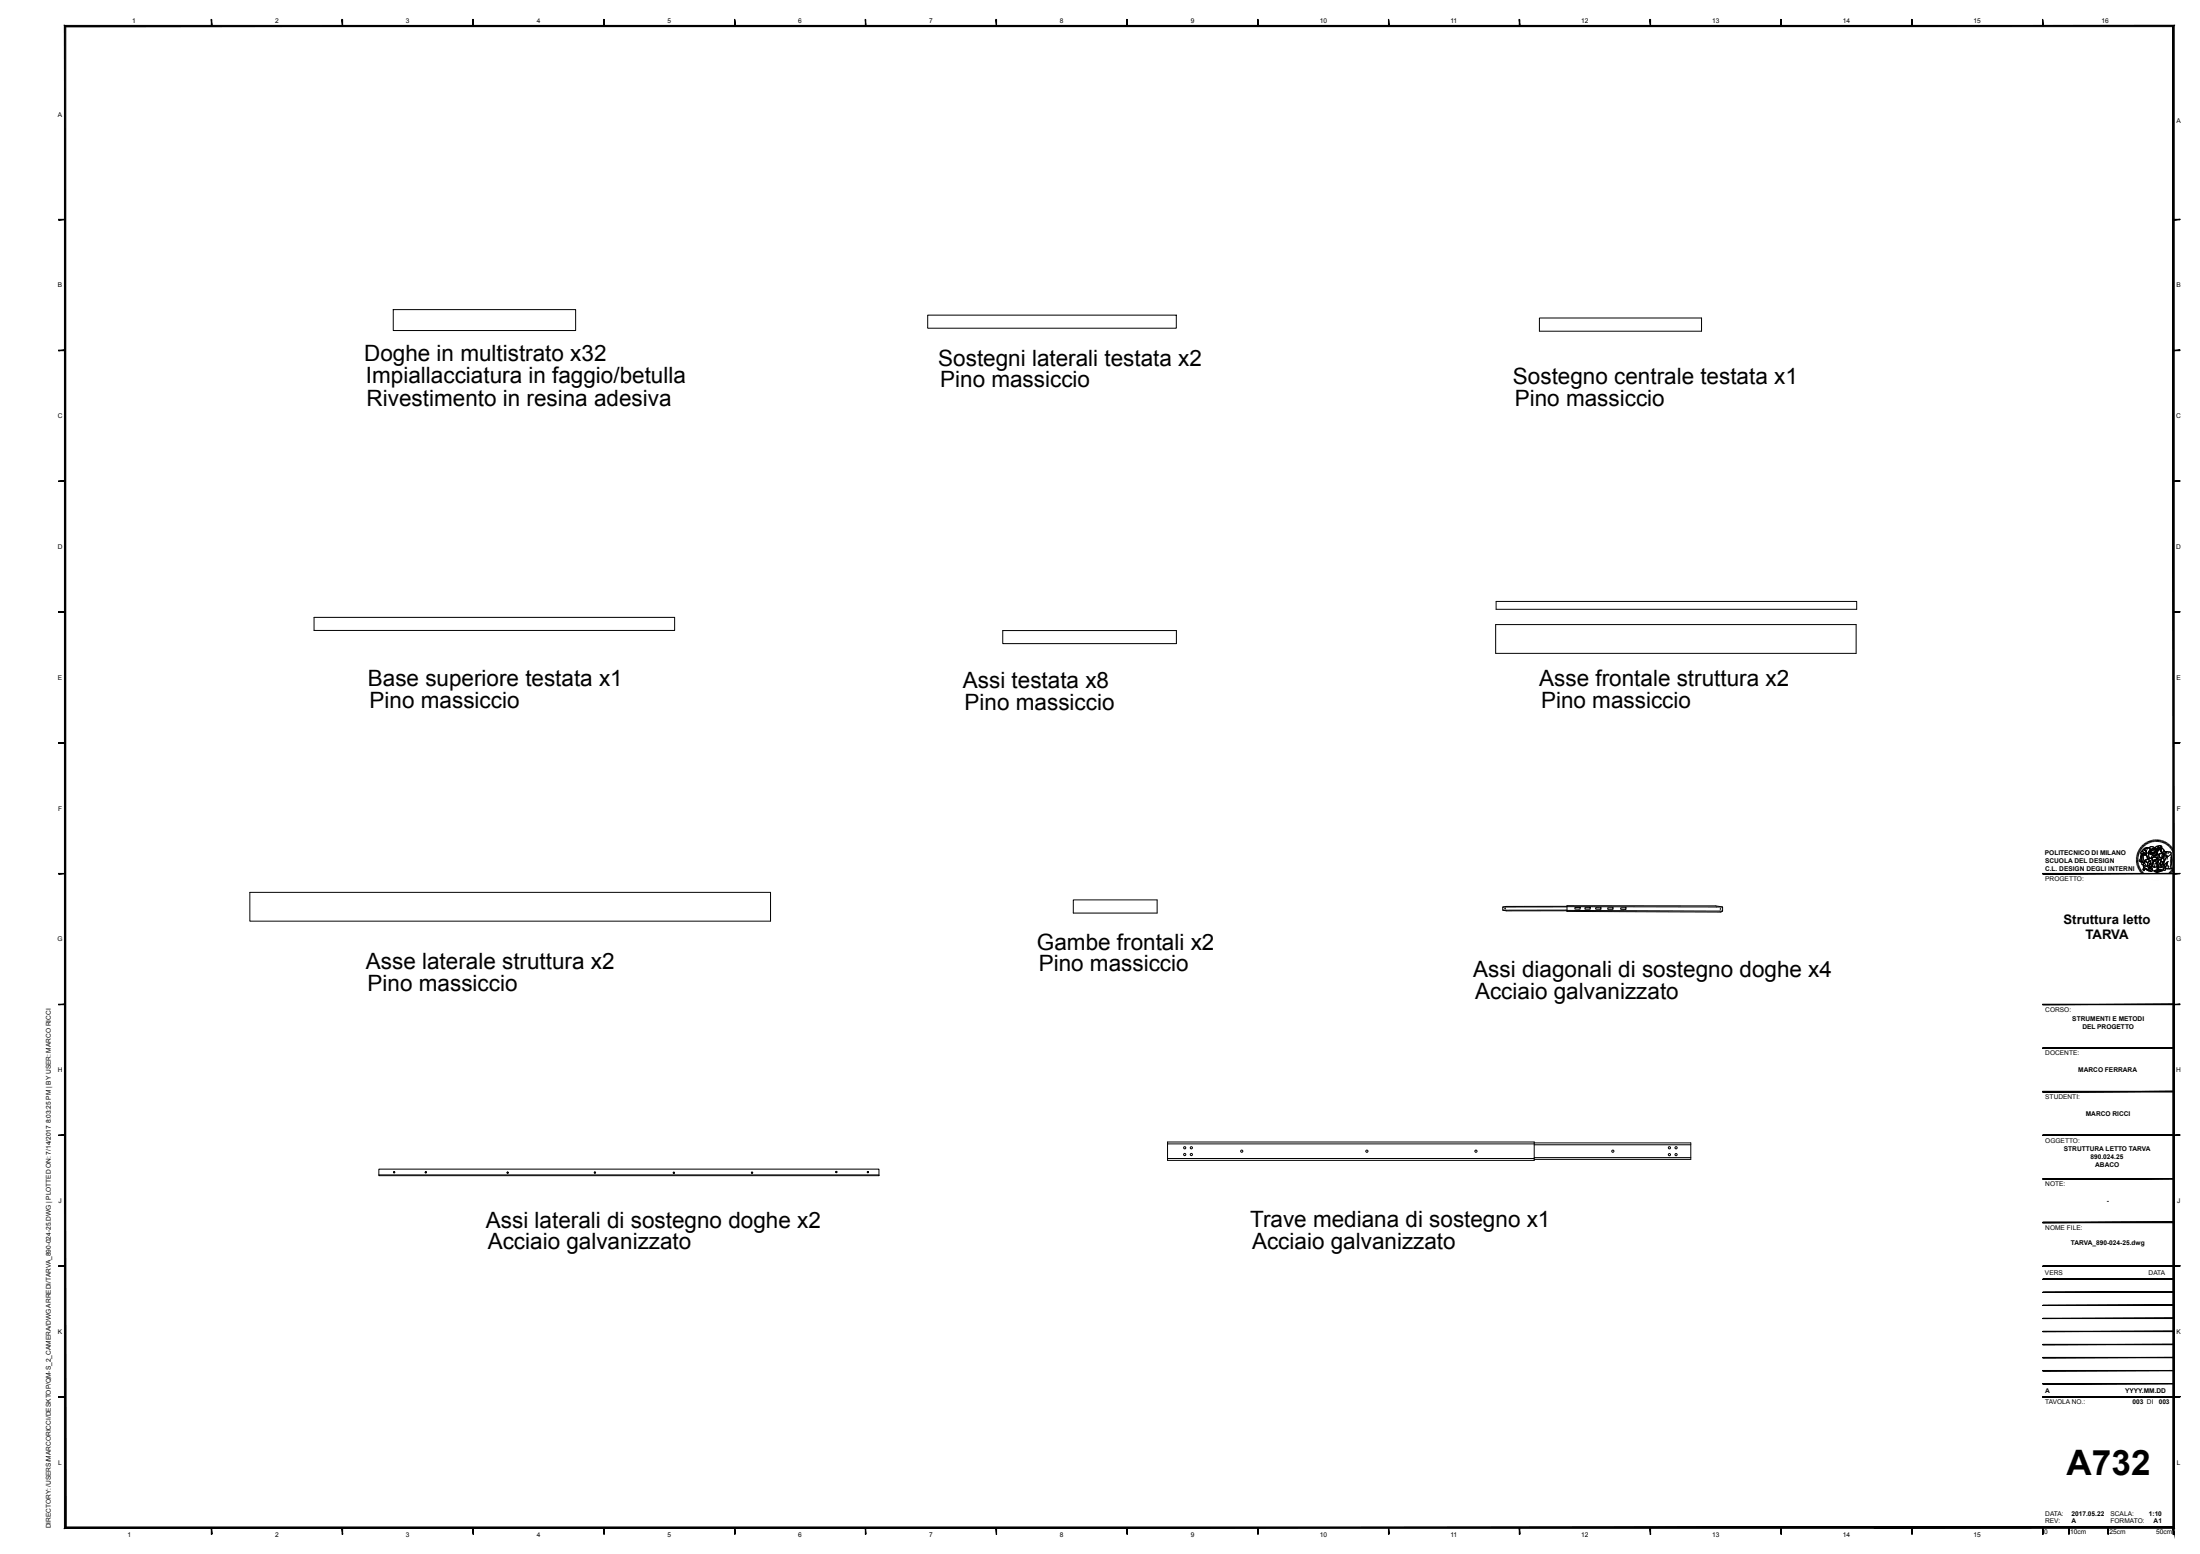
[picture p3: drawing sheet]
<svg xmlns="http://www.w3.org/2000/svg" width="841mm" height="594mm" viewBox="0 0 841 594" stroke-linecap="round" stroke-linejoin="round" font-family="sans-serif">
<g fill="none" stroke="#000" stroke-width=".38">
<path d="M150.3 118.3h69.7v8h-69.7zM354.6 120.5h95.1v5h-95.1zM588.5 121.6h62v5h-62zM120.1 236h137.8v5h-137.8zM571.8 238.7h137.7v11h-137.7zM571.9 229.9h137.9v3h-137.9zM383.3 241h66.4v5h-66.4zM816.7 327.9l.6 .1M816.7 328.2l.6 .1M816.7 328.6h.6M816.7 329h.6M816.7 327.6h.7"/>
<path d="M816.8 327.2l.7 .1M816.9 326.8l.6 .2M816.9 326.5l.7 .2M817 326.2l.7 .2M817.2 325.8l.6 .3M817.3 325.5l.6 .3M817.3 329.2l-.6 .1M817.4 329.6l-.7 .1M817.4 329.9l-.6 .2M817.5 325.2l.5 .3M817.5 330.2l-.7 .2M817.6 330.6l-.7 .1"/>
<path d="M817.6 324.8l.6 .4M817.7 330.9l-.7 .2M817.8 331.2l-.6 .2M817.8 324.5l.6 .4M817.9 331.4l-.6 .3M818 324.3l.6 .3M818 331.7l-.5 .3M818.2 324l.6 .4M818.2 332l-.6 .4M818.4 332.3l-.6 .4M818.5 323.7l.5 .4M818.5 326.3l1.3 .2 .7-.3v.6a1.37 1.37 0 0 1-2-.5z"/>
<path d="M818.6 326.2v.5M818.6 332.6l-.6 .4M818.7 323.4l.5 .5M818.7 326.7l-.7 2.6 .3 .2M818.7 332.8l-.5 .5M818.8 325.3l.4-.3 .1 .8 1.1 .4-.6 .3-.4-.2a.68 .68 0 0 1-1.1-.4zM818.9 326.8h.5l-.2 2.8-.3 .1-.6-.3zM818.9 326.8l-.6 2.7 .8 .1M818.9 323.2l.5 .5M818.9 333.1l-.5 .5M819.2 325l-.6 .6a.42 .42 0 0 0-.2 .5 .42 .42 0 0 0 .5 .3l.9 .1 .7-.3M819.2 333.4l-.6 .4"/>
<path d="M819.2 322.9l.5 .5M819.2 324.8a1.93 1.93 0 0 1 2-.7 .8 .8 0 0 0-1.1 .3 .8 .8 0 0 0 .2 1l.2 .7a.96 .96 0 0 1-1.1-.3 .96 .96 0 0 1-.2-1zM819.2 330.4l.6 .6 1.2-.1M819.3 330.7a3.8 3.8 0 0 0 2.7 2.1h.1M819.4 326.9l1.1-.1 .6 1.1v.5l-1.2 .5 .1 .5a.54 .54 0 0 1-.8 .2 .54 .54 0 0 1 0-.9zM819.4 330.7l.6 .3 1-.1 .4 1 .2-.2 .2 .3-.1-.5 .3 .4-.1-.5 .4 .2-.2-.2a.56 .56 0 0 1-.6-.5 .56 .56 0 0 1 .4-.6l.5 .7a.94 .94 0 0 1 .1 1.4 .94 .94 0 0 1-1.4 0 2.18 2.18 0 0 1-1.7-1.7zM819.4 333.6l-.5 .5M819.4 326.8l-.2 2.8M819.5 331.4l2.1 1.2a.72 .72 0 0 0 1.1-.6l.2 .6a1.74 1.74 0 0 1-2.6-.3l-.3-.2-.5 .3 .1 .4-.2-.1-.2-.3zM819.5 331.4l-.3 .9 .2 .5 .3-.2-.2-.2a.68 .68 0 0 1 .7-.3 .68 .68 0 0 1 .6 .5l1.7 .5 .4-.4-.2-.7M819.5 322.7l.4 .5M819.6 333.8l-.4 .5"/>
<path d="M819.7 329.8a.49 .49 0 0 0-.8-.1 .49 .49 0 0 0 .1 .8 .74 .74 0 0 1 .8-.4 .74 .74 0 0 1 .6 .6M819.7 322.5l.5 .5M819.9 334l-.5 .5M819.9 328.9l1.2-.5 .3 .2 .3-.5 1 .2a1.05 1.05 0 0 1 .4 1.3 1.05 1.05 0 0 1-1.3 .6l.4-.7a.5 .5 0 0 0-.5-.4 .5 .5 0 0 0-.5 .4l-.2 .4-.7-.7-.3 .2zM819.9 329.5l.4-.3a.98 .98 0 0 1 .8 .9 .98 .98 0 0 1-.5 1l-1-.2-.4-.4 .6-.4zM820 322.3l.4 .5M820.1 324.4l.6-.2a.77 .77 0 0 1 1.1 .2 .77 .77 0 0 1-.4 1.1l-.1 .9a1.43 1.43 0 0 0 .8 1.7h-.5l-.2 .5-.3-.2-.6-2v-1l-.6-.5zM820.1 334.2l-.4 .6M820.3 329.2l.7 .7M820.3 329.2l-.5 .5v.4M820.3 322.1l.4 .5M820.4 334.4l-.4 .6"/>
<path d="M820.5 326.8l-1.9-.1-.4 1.6-.5 .6 .3 .4M820.7 327.1l.2 1.4M820.7 321.9l.3 .6M820.7 334.6l-.4 .6M820.9 324.4l-.4 1 .1 1.6 .6 1.6 .9-.5a2.03 2.03 0 0 1-.2-3.2 1.45 1.45 0 0 0-1.4-1 1.45 1.45 0 0 0-1.3 1l.1 .9 1.1 .4M820.9 334.8l-.3 .5M821 321.8l.3 .5M821.1 328.4l-1.1 .3v.7M821.2 324.1a.77 .77 0 0 0-1.1 .3 .77 .77 0 0 0 .4 1M821.2 334.9l-.3 .6M821.3 321.6l.3 .6M821.4 329.2l.8 .3-.7 1.4 .8 .7-.4-.2 .1 .5-.3-.4 .2 .5-.3-.3-.2 .2v-.3a1.85 1.85 0 0 1 0-2.4z"/>
<path d="M821.4 325.9l.8-.3 .3 .3-.4 .1 .1 .5-.6-.2zM821.4 325.4l1-.4-.2 .6-1.1 .5zM821.4 325.9l.2 .4 .6 .2M821.5 335l-.2 .7M821.6 324.1v-.1a1.18 1.18 0 0 1 2 .4l-.6-.2-.5 .4-.6-.1M821.6 324l.6-.4 .7 .1a.46 .46 0 0 1 .6 .2 .46 .46 0 0 1-.1 .5l-.4-.2a.72 .72 0 0 1-1.1 .3zM821.6 321.5l.3 .6M821.8 335.2l-.2 .6M821.9 324.5a.74 .74 0 0 0 1.1-.3l.4 .2-.7 .8-.9-.1zM822 321.3l.2 .7M822.1 328.1l.6 .2a1.04 1.04 0 0 1 0 1.7M822.1 335.3l-.2 .6"/>
<path d="M822.2 325.9l.8 .1-.5 .6-.4-.2zM822.2 330.3l.5 1.7a.72 .72 0 0 1-1.1 .6M822.2 325.6l.3 .3M822.3 325.4l-.1 .2-1.1 .5M822.3 328.9l-.8 .2M822.3 321.2l.2 .7M822.4 325l-.4 .6M822.5 328.6l.7 .5M822.5 335.4l-.3 .6M822.6 325.9l.4 .1-.3 .5-.6-.1a.33 .33 0 0 1 0-.4 .33 .33 0 0 1 .5-.1l-.2 .1M822.6 329a.72 .72 0 0 1 .2 1 .72 .72 0 0 1-1 .2M822.7 328l.5-.4 .7 .1a.53 .53 0 0 1 .5 .6 .53 .53 0 0 1-.7 .4l-.7 .3z"/>
<path d="M822.7 330.9l.8 .6M822.7 328.3v-.2a.99 .99 0 0 1 1.7-.2v.6l-1.3 .4M822.7 321.2l.1 .6M822.7 335.4l-.1 .7M822.8 325l.1 .1M823 326.9l-.4 .4-.1 .8M823 324.5l.1 .2M823 330.3v.9M823 321.1l.1 .7M823 324.6v.1M823.1 328.9l1.1-.5a.6 .6 0 0 1-.4 .8 .6 .6 0 0 1-.7-.3zM823.1 335.5l-.1 .7"/>
<path d="M823.1 328.9l.6 .4 .9-.9-.2-.5-.6-.3h-.6l-.7 .6 .2-1.1 .3-.2 1.3 .2 .5-.4v-.3l.6 .1v2.2l-.7 .6-.2 .6h-.4l.6 .2-.1 .4 .2-.3a1.1 1.1 0 0 1-.5 1.1 1.1 1.1 0 0 1-1.3-.1l-.4-.3 .6-1.7M823.1 329.7l-.7 1.4M823.2 329v.1M823.3 324.8l.8-.2a.31 .31 0 0 1 0 .5 .31 .31 0 0 1-.5-.3zM823.3 321l.1 .7M823.4 325.6l.2-.1a.89 .89 0 0 1 .9 .3 .89 .89 0 0 1 .1 1h-.1a.9 .9 0 0 0-.7-1.3l-.2 .3 .1 .4a.5 .5 0 0 1 .1 .8 .5 .5 0 0 1-.7 0 .5 .5 0 0 1 .1-.8zM823.4 324.4l-.7 .8-.9-.1M823.4 335.6l-.1 .6M823.5 332.8l2-.5 1.1 .3-2 .5zM823.5 332.8l1.1 .3v.3l-1.1-.3zM823.7 325.5a.76 .76 0 0 1 .8 .7 .76 .76 0 0 1-.7 .8zM823.7 321l.1 .7"/>
<path d="M823.7 335.6v.7M823.8 324.6v-.1a.39 .39 0 0 1 .5-.2 .39 .39 0 0 1 .1 .6M823.8 330l-.3 1.5 1-.2M823.8 329.1h.1M823.8 324.3l.7 .2 .1 .4-.8-.3zM823.9 328.7l.1 .1M823.9 329h.1M823.9 328.8h.1M824 325.8h.1M824.1 325.7l-.3 .2M824.1 321v.7M824.1 335.6l-.1 .7"/>
<path d="M824.1 329.9h.4l.2-.6 .4-.1-.4 1.3v-.4zM824.1 324.7l-.8 .1a.58 .58 0 0 0 1.1 0l-.3-.2 .1 .2M824.2 327.1v.7M824.3 328.5l-.6 .7-.4-.2M824.3 325.6l.1 .4M824.4 335.6v.7M824.4 325.8l-.1-.2a.41 .41 0 0 0-.6 0 .41 .41 0 0 0 0 .6l.1 .1a.47 .47 0 0 1 0 .7 .47 .47 0 0 1-.7 0 .47 .47 0 0 1 .1-.7 .76 .76 0 0 1 .4-.8 .76 .76 0 0 1 .9 .1l.2 .3a.4 .4 0 0 1 .2 .5 .4 .4 0 0 1-.5 .3v-.2M824.4 321v.7M824.5 326.1l-.2 .1M824.5 325.9l.1 .5h-.8M824.5 326.8l-.7 .3M824.6 333.1l2-.5v.2l-2 .7z"/>
<path d="M824.6 333.1v.3M824.6 324.8l.2-.1 .1 .4-.2 .8M824.7 329.3h.1M824.7 329.9l-.1 .6 .2-.3M824.7 335.6v.7M824.7 324.4l.1 .4M824.8 326.4l-.1-.6a1.02 1.02 0 0 0-.6-1.6l.2-.7 .7-.1v1.6l.2-.5 .3 .3 .5-.1-.1 .6 .2-.1 .4 .7-1.1 .6M824.8 321l-.1 .7M824.8 329.7l-.1 .2v-.2M824.8 327.4l-.1 1.3M824.8 326.6l.5 .2M824.9 331.4l.2-.1 .1 1.1-.3-.6-.3 .7z"/>
<path d="M825 328.5l-.4 .3v.5M825 335.6l.1 .7M825.1 323.5a.81 .81 0 0 1 1.1-.1 .81 .81 0 0 1 .1 1.2l-.3 .8 .2-1.4a.68 .68 0 0 0-.9 0 .68 .68 0 0 0-.1 .9l-.2 .1-.1-.6zM825.1 329.2l-.4 .1-.2 .6h-.4l.6 .2M825.1 327.4l-.4 .9M825.2 323.4l-.9 .1-.3 .7M825.2 321l-.1 .7M825.2 324.5l.3 .3 .5-.1M825.3 335.6l.2 .6M825.4 326.6a1.39 1.39 0 0 1 2 .1l-.1 .5a1 1 0 0 1-.9 .8 1 1 0 0 1-1-.7zM825.4 323.9l.7-.2 .1 .5-.2 .5h-.6zM825.4 328.5l.9-.1-1.1 2.2v.7l-.5 .7-.2-.8z"/>
<path d="M825.4 324.2l.2 .1M825.4 328.5l-.9 2.7 .2 .8 .4-.7 .2 1.4-.4-.9-.3 1.1 .1-.9M825.5 324.6l.1 .1M825.5 327.6l-.3 .4 .2 .5 .8-.1 .6-.6M825.5 321.1l-.1 .7M825.5 324.3h.1M825.6 324.5h.1M825.7 335.5l.1 .6M825.8 321.1l-.1 .7M825.9 324.4h.2M825.9 329.5l.8-.1-.5 1.5 .1 .6-.3 .2-.4-.2zM825.9 324.4v.1"/>
<path d="M826 335.4l.1 .7M826.1 325.2l.4 .7M826.2 321.2l-.2 .7M826.2 327.6v.1M826.2 326.1l.9-.5 1-.1-.7 1zM826.3 328.4l-1.1 2.2-.1 .8M826.3 335.3l.2 .7M826.3 324.2l.6 .4 .6 .9a.82 .82 0 0 1-1.2 0 .82 .82 0 0 1 0-1.2zM826.3 327.6l-.2 .1M826.4 324.2l.9 1M826.4 327.9l-.1 .1M826.6 321.3l-.3 .7"/>
<path d="M826.6 332.6v.2l-2 .7-1.1-.4v-.3M826.6 335.2l.2 .7M826.7 329.4l-.5 1.3 .1 .8-.3 .2-.4-.2 .3-2M826.9 321.4l-.3 .7M826.9 335.1l.3 .6M826.9 327.5l.3 .1-.1 1.8-1.2 .1 .3-1.1zM826.9 327.3v.3M826.9 326.3l.5 .4M827 325.1l.5 .4M827.1 329.4l-1.2 .1M827.1 330.7l-.1 .2 .3 .3M827.2 321.5l-.3 .7"/>
<path d="M827.2 335l.3 .6M827.2 327.6v1.3a3.1 3.1 0 0 0-.2 3.1M827.4 330.5l1.1-1-.8 2.3a.47 .47 0 0 1 0 .7 .47 .47 0 0 1-.7 0 .47 .47 0 0 1 .1-.7zM827.4 326.5v-.1a1.32 1.32 0 0 1 2-.8 .54 .54 0 0 1 .6 .4 .54 .54 0 0 1-.3 .7 1.22 1.22 0 0 1-1.1 .7 1.22 1.22 0 0 1-1.2-.7M827.4 326.7l-.5 1a.79 .79 0 0 1-1.1 .2 .79 .79 0 0 1-.2-1.1 .79 .79 0 0 1 1-.3l-.2 .7a.5 .5 0 0 0 .7-.2 .5 .5 0 0 0-.2-.7 .91 .91 0 0 0-1-.1 .91 .91 0 0 0-.5 .8M827.5 328.3v.5M827.5 334.8l.3 .6M827.5 321.7l-.3 .6M827.8 334.7l.3 .6M827.9 321.8l-.4 .7M828 327.4l-.9 .2M828 331.7l.5 .4"/>
<path d="M828.1 334.5l.3 .6M828.2 325.5l-1.3 .2-.7 .4M828.2 322l-.4 .6M828.3 330.4l.9 .9M828.3 334.3l.4 .6M828.4 327.4l-1 1.8-.4 1.7 1.4-1.3 .6-.2M828.4 325.6l.9 .1a.5 .5 0 0 1 .6 .2 .5 .5 0 0 1-.1 .6 9.8 9.8 0 0 1 .1 5.2l.2 .3h-2.4l.8-2.5-1.5 1.3a5.2 5.2 0 0 1 1.6-3.4l.2-.1a.94 .94 0 0 1-.9-.7 .94 .94 0 0 1 .5-1zM828.4 325.6a.91 .91 0 0 0-.5 1 .91 .91 0 0 0 .9 .7M828.5 322.2l-.4 .6M828.5 329.5l-.8 2.3a.47 .47 0 0 1 0 .7 .47 .47 0 0 1-.7 0 .47 .47 0 0 1 .1-.7l.3-1.3M828.6 334.1l.4 .6M828.6 327.4l-.2 1.1"/>
<path d="M828.8 330.9v.6l.6 .6M828.8 322.4l-.4 .6M828.8 333.9l.5 .6M829 326l-.3 .3M829.1 322.6l-.5 .6M829.1 333.7l.5 .5M829.3 322.9l-.4 .5M829.3 333.5l.5 .4M829.5 333.2l.5 .5M829.6 323.1l-.5 .5M829.7 333l.6 .4M829.8 327.6l.1 3.3"/>
<path d="M829.9 326.5l.3 2-.3 2.4 .2 1.1h-2.4M829.9 323.4l-.5 .4M829.9 332.7l.6 .4M830.1 323.6l-.5 .5M830.1 332.5l.6 .3M830.3 323.9l-.5 .4M830.3 332.2l.6 .3M830.5 331.9l.5 .3M830.5 324.2l-.5 .4M830.6 331.6l.6 .3M830.7 324.5l-.5 .3M830.7 331.3l.7 .3"/>
<path d="M830.9 331l.6 .2M830.9 324.8l-.6 .3M831 330.7l.6 .2M831 330.4l.7 .2M831.1 325.1l-.6 .3M831.1 330.1l.7 .1M831.2 329.8l.7 .1M831.2 329.4l.7 .1M831.3 328.9h.6M831.3 328.5h.6M831.3 325.4l-.7 .3M831.3 329.1l.6 .1"/>
<path d="M831.4 325.7l-.7 .3M831.5 326.1l-.6 .2M831.6 326.4l-.6 .2M831.7 326.7l-.7 .2M831.8 327.1l-.7 .2M831.9 327.5l-.7 .1M831.9 327.8l-.6 .1M831.9 328.1l-.6 .1M95.5 341.1h199.1v11h-199.1zM410.3 344h32v5h-32zM574.5 347.9l1.4 .3 23.1-.1M599 346.6l59.5 .1v1.6l-59.5-.3"/>
<path d="M599 346.6l-24.5 .1v1.2h24.5M599 346.4l-23.2 .1-1.3 .2M602 346.9h2.1v.6h-2.1zM605.9 346.9h2v.6h-2zM610 346.9l2 .1v.6l-2-.1zM614.6 347h2v.6h-2zM619.5 347h2.1v.6h-2.1zM658.5 346.7l-2.6-.4-56.9-.1v2.2l58.8 .2 .7-.3M446.3 436.5h140.2v7h-140.2zM446.3 437.2h140.2M586.5 436.9h59.8v6.3h-59.8M586.5 437.6h59.8"/>
<path d="M144.8 446.9h191.2v2.5h-191.2zM144.8 449.1h191.2M150.6 448h.1M150.6 448.1h.1M150.6 448v.1M150.6 448l.1 .1M150.7 448v.1M150.7 448l-.1 .1M162.7 448h.1M162.7 448.2h.1M162.7 448v.2M162.7 448l.1 .2"/>
<path d="M162.8 448v.2M162.8 448l-.1 .2M194 448.2h.1M194 448.3h.1M194 448.2v.1M194 448.2l.1 .1M194.1 448.2v.1M194.1 448.2l-.1 .1M227.4 448.2h.1M227.5 448.2h.1M227.5 448.2h-.1M257.6 448.2h.1"/>
<path d="M257.6 448.3h.1M257.6 448.2v.1M287.4 448.2h.1M287.4 448.3h.1M287.4 448.2v.1M287.4 448.2l.1 .1M287.5 448.2v.1M287.5 448.2l-.1 .1M319.7 448h.1M319.7 448.1h.1M319.7 448v.1M331.7 448h.2"/>
<path d="M331.7 448.1h.2M331.7 448v.1M331.7 448l.2 .1M331.9 448v.1M331.9 448l-.2 .1M446.3 442.8h140.2M586.5 442.5h59.8"/>
<circle cx="575.4" cy="347.3" r=".13"/>
<circle cx="657.7" cy="347.5" r=".13"/>
<circle cx="452.9" cy="438.7" r=".42"/>
<circle cx="455.4" cy="438.7" r=".42"/>
<circle cx="638.2" cy="438.7" r=".42"/>
<circle cx="640.7" cy="438.7" r=".42"/>
<circle cx="150.7" cy="448.1" r=".25"/>
<circle cx="162.8" cy="448.1" r=".25"/>
<circle cx="194.1" cy="448.2" r=".25"/>
<circle cx="227.4" cy="448.2" r=".25"/>
<circle cx="257.6" cy="448.3" r=".25"/>
<circle cx="287.5" cy="448.2" r=".25"/>
<circle cx="319.7" cy="448" r=".25"/>
<circle cx="331.8" cy="448" r=".25"/>
<circle cx="452.9" cy="441.3" r=".42"/>
<circle cx="455.4" cy="441.3" r=".42"/>
<circle cx="474.7" cy="440" r=".42"/>
<circle cx="522.5" cy="440" r=".42"/>
<circle cx="564.2" cy="440" r=".42"/>
<circle cx="616.5" cy="440" r=".42"/>
<circle cx="638.2" cy="441.3" r=".42"/>
<circle cx="640.7" cy="441.3" r=".42"/>
</g>
<g fill="#fff" stroke="#fff" stroke-width=".38">
<path d="M805.9 333.9l30.7 4.4h-30.7z"/>
<path d="M805.9 333.9h25l5.7 4.4z"/>
<path d="M830.9 319.4h5.7l-5.7 14.5z"/>
<path d="M836.6 319.4v18.9l-5.7-4.4z"/>
</g>
<path d="M805.9 333.9h25v-14.5h5.7v18.9h-30.7z" fill="none" stroke="#fff" stroke-width=".38"/>
<g fill="#000" stroke="#000" stroke-width=".38">
<path d="M24.6 9.7l.5 574v-573.5zM24.6 9.7l.5 574-.5 .5z"/>
<path d="M80.8 7.4l.2 2.5v-2.5zM80.8 7.4l.2 2.5h-.2z"/>
<path d="M130.8 7.4l.2 2.5v-2.5zM130.8 7.4l.2 2.5h-.2z"/>
<path d="M180.8 7.4l.2 2.5zM180.8 7.4l.2 2.5z"/>
<path d="M230.8 7.4l.2 2.5zM230.8 7.4l.2 2.5z"/>
<path d="M280.8 7.4l.2 2.5zM280.8 7.4l.2 2.5z"/>
<path d="M330.8 7.4l.2 2.5zM330.8 7.4l.2 2.5z"/>
<path d="M380.8 7.4l.2 2.5zM380.8 7.4l.2 2.5z"/>
<path d="M430.8 7.4l.2 2.5zM430.8 7.4l.2 2.5z"/>
<path d="M480.8 7.4l.1 2.5zM480.8 7.4l.1 2.5z"/>
<path d="M530.8 7.4l.1 2.5zM530.8 7.4l.1 2.5z"/>
<path d="M580.8 7.4l.2 2.5v-2.5zM580.8 7.4l.2 2.5h-.2z"/>
<path d="M630.8 7.4l.2 2.5v-2.5zM630.8 7.4l.2 2.5h-.2z"/>
<path d="M680.8 7.4l.2 2.5v-2.5zM680.8 7.4l.2 2.5h-.2z"/>
<path d="M730.8 7.4l.2 2.5zM730.8 7.4l.2 2.5z"/>
<path d="M780.8 7.4l.2 2.5zM780.8 7.4l.2 2.5z"/>
<path d="M25.1 10.2h805.5l.5-.5zM24.6 9.7h806.5l-806 .5z"/>
<path d="M22.4 84.1h2.5v-.3zM22.4 83.8h2.5l-2.5 .3z"/>
<path d="M830.9 84.1h2.5v-.3zM830.9 83.8h2.5l-2.5 .3z"/>
<path d="M22.4 134h2.5v-.2zM22.4 133.8h2.5l-2.5 .2z"/>
<path d="M830.9 134h2.5v-.2zM830.9 133.8h2.5l-2.5 .2z"/>
<path d="M22.4 184h2.5v-.2zM22.4 183.8h2.5l-2.5 .2z"/>
<path d="M830.9 184h2.5v-.2zM830.9 183.8h2.5l-2.5 .2z"/>
<path d="M22.4 234h2.5v-.2zM22.4 233.8h2.5l-2.5 .2z"/>
<path d="M830.9 234h2.5v-.2zM830.9 233.8h2.5l-2.5 .2z"/>
<path d="M22.4 284l2.5-.1zM22.4 283.9h2.5z"/>
<path d="M830.9 284l2.5-.1zM830.9 283.9h2.5z"/>
<path d="M22.4 334l2.5-.1zM22.4 333.9h2.5z"/>
<path d="M780.9 334l50-.1zM780.9 333.9h50z"/>
<path d="M830.9 334l2.5-.1zM830.9 333.9h2.5z"/>
<path d="M22.4 384l2.5-.1zM22.4 383.9h2.5z"/>
<path d="M780.9 384l50-.1zM780.9 383.9h50z"/>
<path d="M830.9 384l2.5-.1zM830.9 383.9h2.5z"/>
<path d="M780.9 417.2h50zM780.9 417.3l50-.1z"/>
<path d="M780.9 400.7h50v-.2zM780.9 400.5h50l-50 .2z"/>
<path d="M780.9 417.3l50-.1zM780.9 417.2h50z"/>
<path d="M22.4 434l2.5-.1zM22.4 433.9h2.5z"/>
<path d="M780.9 433.9h50zM780.9 434l50-.1z"/>
<path d="M780.9 433.9h50zM780.9 434l50-.1z"/>
<path d="M780.9 433.9h50zM780.9 434l50-.1z"/>
<path d="M780.9 433.9h50zM780.9 434l50-.1z"/>
<path d="M830.9 434l2.5-.1zM830.9 433.9h2.5z"/>
<path d="M780.9 450.5v.2l50-.2zM780.9 450.7l50-.2v.2z"/>
<path d="M780.9 467.2h50zM780.9 467.3l50-.1z"/>
<path d="M780.9 467.2h50zM780.9 467.3l50-.1z"/>
<path d="M22.4 484l2.5-.2zM22.4 483.8h2.5z"/>
<path d="M780.9 498.9h50zM780.9 499l50-.1z"/>
<path d="M780.9 493.9h50zM780.9 494l50-.1z"/>
<path d="M780.9 488.9h50zM780.9 489l50-.1z"/>
<path d="M780.9 483.8h50zM780.9 484l50-.2z"/>
<path d="M830.9 484l2.5-.2zM830.9 483.8h2.5z"/>
<path d="M830.9 484l2.5-.2zM830.9 483.8h2.5z"/>
<path d="M780.9 518.9h50zM780.9 519l50-.1z"/>
<path d="M780.9 513.9h50zM780.9 514l50-.1z"/>
<path d="M780.9 508.9h50zM780.9 509l50-.1z"/>
<path d="M780.9 503.9h50zM780.9 504l50-.1z"/>
<path d="M22.4 534l2.5-.2zM22.4 533.8h2.5z"/>
<path d="M780.9 533.8h50zM780.9 534l50-.2z"/>
<path d="M780.9 533.8h50zM780.9 534l50-.2z"/>
<path d="M780.9 528.8h50zM780.9 529l50-.2z"/>
<path d="M780.9 523.9h50zM780.9 524l50-.1z"/>
<path d="M830.9 534l2.5-.2zM830.9 533.8h2.5z"/>
<path d="M830.9 534l2.5-.2zM830.9 533.8h2.5z"/>
<path d="M830.9 534l2.5-.2zM830.9 533.8h2.5z"/>
<path d="M830.9 534l2.5-.2zM830.9 533.8h2.5z"/>
<path d="M25.1 583.7l-.5 .5 806-.5zM24.6 584.2l806-.5 .5 .5z"/>
<path d="M80.8 583.9l.2 2.5v-2.5zM80.8 583.9l.2 2.5h-.2z"/>
<path d="M130.8 583.9l.2 2.5v-2.5zM130.8 583.9l.2 2.5h-.2z"/>
<path d="M180.8 583.9l.2 2.5zM180.8 583.9l.2 2.5z"/>
<path d="M230.8 583.9l.2 2.5zM230.8 583.9l.2 2.5z"/>
<path d="M280.8 583.9l.2 2.5zM280.8 583.9l.2 2.5z"/>
<path d="M330.8 583.9l.2 2.5zM330.8 583.9l.2 2.5z"/>
<path d="M380.8 583.9l.2 2.5zM380.8 583.9l.2 2.5z"/>
<path d="M430.8 583.9l.2 2.5zM430.8 583.9l.2 2.5z"/>
<path d="M480.8 583.9l.1 2.5zM480.8 583.9l.1 2.5z"/>
<path d="M530.8 583.9l.1 2.5zM530.8 583.9l.1 2.5z"/>
<path d="M580.8 583.9l.2 2.5v-2.5zM580.8 583.9l.2 2.5h-.2z"/>
<path d="M630.8 583.9l.2 2.5v-2.5zM630.8 583.9l.2 2.5h-.2z"/>
<path d="M680.8 583.9l.2 2.5v-2.5zM680.8 583.9l.2 2.5h-.2z"/>
<path d="M716.4 583.8h60zM716.4 584l60-.2z"/>
<path d="M730.8 583.9l.2 2.5zM730.8 583.9l.2 2.5z"/>
<path d="M780.8 583.9l.2 2.5zM780.8 583.9l.2 2.5z"/>
<path d="M780.8 583.9l.2 2.5zM780.8 583.9l.2 2.5z"/>
<path d="M790.8 583.9l.2 2.5zM790.8 583.9l.2 2.5z"/>
<path d="M805.8 583.9l.1 2.5zM805.8 583.9l.1 2.5z"/>
<path d="M830.6 10.2v573.5l.5 .5zM830.6 10.2l.5-.5v574.5z"/>
<path d="M830.6 583.9l.5 2.5v-2.5zM830.6 583.9l.5 2.5h-.5z"/>
</g>
<text font-size="13.4" x="790" y="563.7">A732</text>
<g font-size="8.6">
<text x="139.2" y="138">Doghe in multistrato x32</text>
<text x="358.7" y="139.7">Sostegni laterali testata x2</text>
<text x="139.9" y="146.3">Impiallacciatura in faggio/betulla</text>
<text x="359.4" y="148">Pino massiccio</text>
<text x="578.4" y="146.7">Sostegno centrale testata x1</text>
<text x="140.2" y="155.3">Rivestimento in resina adesiva</text>
<text x="579.1" y="155">Pino massiccio</text>
<text x="140.6" y="262.4">Base superiore testata x1</text>
<text x="368.1" y="263.2">Assi testata x8</text>
<text x="588.4" y="262.3">Asse frontale struttura x2</text>
<text x="141.3" y="270.7">Pino massiccio</text>
<text x="368.8" y="271.5">Pino massiccio</text>
<text x="589.1" y="270.6">Pino massiccio</text>
<text x="396.4" y="362.9">Gambe frontali x2</text>
<text x="139.9" y="370.5">Asse laterale struttura x2</text>
<text x="397.1" y="371.2">Pino massiccio</text>
<text x="563.2" y="373.5">Assi diagonali di sostegno doghe x4</text>
<text x="140.5" y="378.8">Pino massiccio</text>
<text x="563.9" y="381.8">Acciaio galvanizzato</text>
<text x="185.8" y="469.3">Assi laterali di sostegno doghe x2</text>
<text x="477.9" y="468.9">Trave mediana di sostegno x1</text>
<text x="186.4" y="477.6">Acciaio galvanizzato</text>
<text x="478.6" y="477.2">Acciaio galvanizzato</text>
</g>
<g font-size="5">
<text x="788.8" y="353.1">Struttura letto</text>
<text x="797.2" y="359.1">TARVA</text>
</g>
<g font-size="2.5">
<text x="50.5" y="8.8">1</text>
<text x="105.2" y="8.8">2</text>
<text x="155.2" y="8.8">3</text>
<text x="205.2" y="8.8">4</text>
<text x="255.2" y="8.8">5</text>
<text x="305.2" y="8.8">6</text>
<text x="355.2" y="8.8">7</text>
<text x="405.2" y="8.8">8</text>
<text x="455.2" y="8.8">9</text>
<text x="504.5" y="8.8">10</text>
<text x="554.5" y="8.8">11</text>
<text x="604.5" y="8.8">12</text>
<text x="654.5" y="8.8">13</text>
<text x="704.5" y="8.8">14</text>
<text x="754.5" y="8.8">15</text>
<text x="803.4" y="8.8">16</text>
<text x="22.1" y="44.9">A</text>
<text x="832" y="47.1">A</text>
<text x="22.1" y="109.8">B</text>
<text x="832" y="109.8">B</text>
<text x="22.1" y="159.8">C</text>
<text x="831.9" y="159.8">C</text>
<text x="22.1" y="209.8">D</text>
<text x="831.9" y="209.8">D</text>
<text x="22.1" y="259.8">E</text>
<text x="832" y="259.8">E</text>
<text x="22.2" y="309.8">F</text>
<text x="832.1" y="309.8">F</text>
<text x="781.7" y="326.9">POLITECNICO DI MILANO</text>
<text x="781.8" y="329.9">SCUOLA DEL DESIGN</text>
<text x="781.8" y="332.9">C.L. DESIGN DEGLI INTERNI</text>
<text x="781.9" y="336.7">PROGETTO:</text>
<text x="22" y="359.9">G</text>
<text x="831.9" y="359.9">G</text>
<text x="781.9" y="386.7">CORSO:</text>
<text x="792.2" y="390.1">STRUMENTI E METODI</text>
<text x="796" y="393.2">DEL PROGETTO</text>
<text x="781.9" y="403.4">DOCENTE:</text>
<text x="22.1" y="409.9">H</text>
<text x="794.5" y="409.9">MARCO FERRARA</text>
<text x="831.9" y="409.9">H</text>
<text x="781.9" y="420.1">STUDENTI:</text>
<text x="797.3" y="426.5">MARCO RICCI</text>
<text x="781.9" y="436.7">OGGETTO:</text>
<text x="789" y="440.1">STRUTTURA LETTO TARVA</text>
<text x="799.1" y="443.1">890.024.25</text>
<text x="800.9" y="446.1">ABACO</text>
<text x="781.9" y="453.4">NOTE:</text>
<text x="22.4" y="459.8">J</text>
<text x="805.3" y="459.8">-</text>
<text x="832.2" y="459.8">J</text>
<text x="781.9" y="470">NOME FILE:</text>
<text x="791.6" y="476">TARVA_890-024-25.dwg</text>
<text x="781.7" y="487.3">VERS</text>
<text x="821.4" y="487.3">DATA</text>
<text x="22.1" y="509.8">K</text>
<text x="832" y="509.8">K</text>
<text x="781.9" y="532.3">A</text>
<text x="812.4" y="532.3">YYYY.MM.DD</text>
<text x="781.9" y="536.9">TAVOLA NO.:</text>
<text x="815.3" y="536.9">003 DI</text>
<text x="825.2" y="536.9">003</text>
<text x="22.3" y="559.8">L</text>
<text x="832.1" y="559.8">L</text>
<text x="781.9" y="579.4">DATA:</text>
<text x="791.8" y="579.3">2017.05.22</text>
<text x="806.8" y="579.3">SCALA:</text>
<text x="821.4" y="579.3">1:10</text>
<text x="19.4" y="584.2" transform="rotate(-90 19.4 584.2)">DIRECTORY: /USERS/MARCORICCI/DESKTOP/QM-S_2_CAMERA/DWG ARREDI/TARVA_890-024-25.DWG | PLOTTED ON: 7/14/2017 8:03:25 PM | BY USER: MARCO RICCI</text>
<text x="48.7" y="587.3">1</text>
<text x="105.2" y="587.3">2</text>
<text x="155.2" y="587.3">3</text>
<text x="205.2" y="587.3">4</text>
<text x="255.2" y="587.3">5</text>
<text x="305.2" y="587.3">6</text>
<text x="355.2" y="587.3">7</text>
<text x="405.2" y="587.3">8</text>
<text x="455.2" y="587.3">9</text>
<text x="504.5" y="587.3">10</text>
<text x="554.5" y="587.3">11</text>
<text x="604.5" y="587.3">12</text>
<text x="654.5" y="587.3">13</text>
<text x="704.5" y="587.3">14</text>
<text x="754.5" y="587.3">15</text>
<text x="781.4" y="586.4">0</text>
<text x="781.8" y="582.3">REV:</text>
<text x="791.4" y="586.4">10cm</text>
<text x="791.8" y="582.3">A</text>
<text x="806.4" y="586.4">25cm</text>
<text x="806.8" y="582.3">FORMATO:</text>
<text x="823.3" y="582.3">A1</text>
<text x="824.2" y="586.4">50cm</text>
</g>
</svg>
